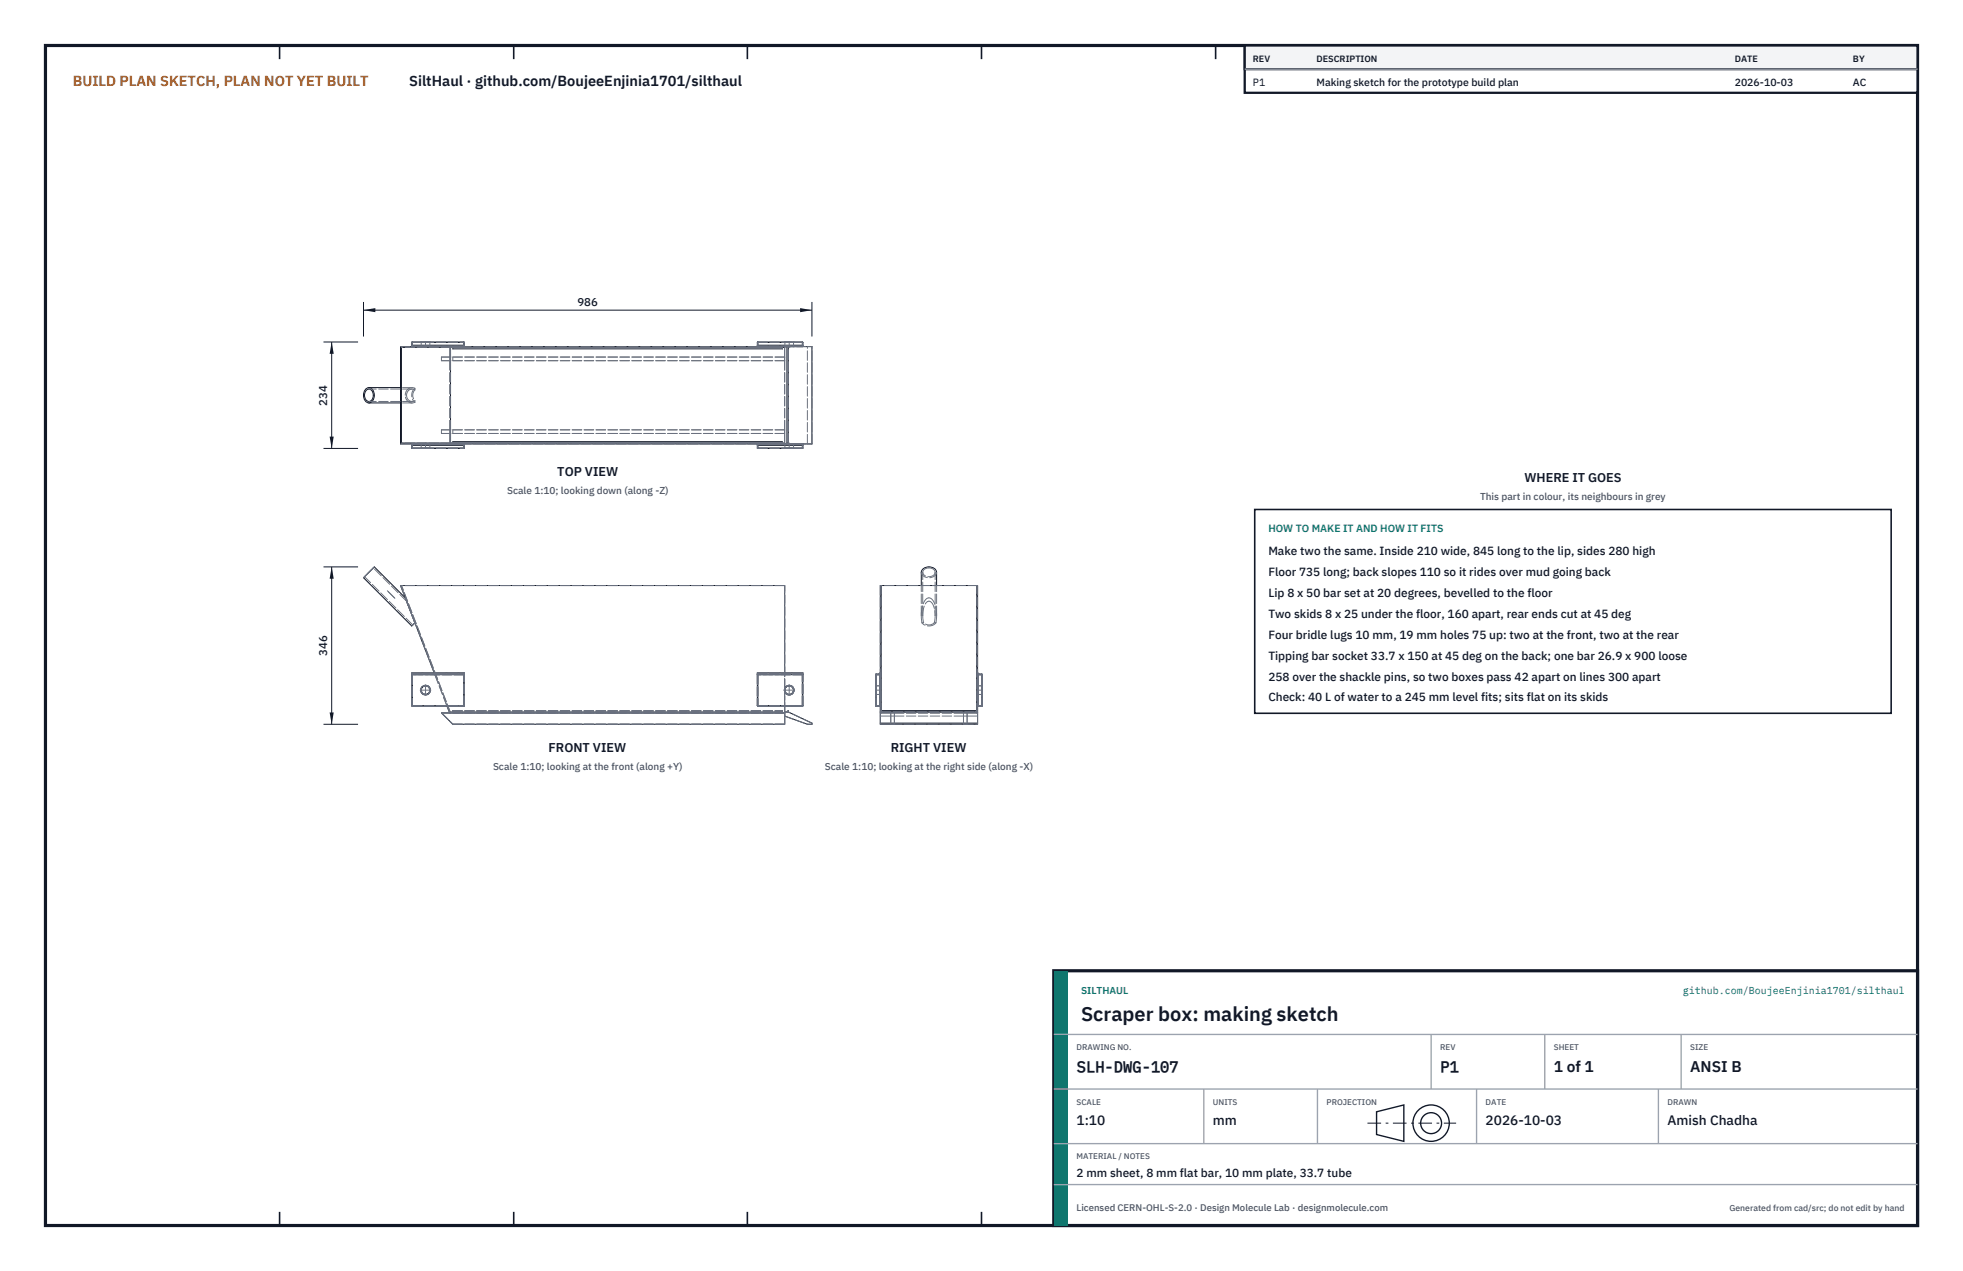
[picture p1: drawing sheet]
<svg xmlns="http://www.w3.org/2000/svg" width="432mm" height="279mm" viewBox="0 0 432 279" stroke-linecap="round" stroke-linejoin="round" font-family="sans-serif">
<path d="M10 10h411.8v259.4h-411.8z" fill="none" stroke="#111827" stroke-width=".7" stroke-linecap="butt"/>
<g fill="none" stroke="#111827" stroke-width=".35">
<path d="M61.5 10v3M113 10v3M164.4 10v3M215.9 10v3M267.4 10v3M318.9 10v3M370.3 10v3M61.5 266.4v3M113 266.4v3M164.4 266.4v3M215.9 266.4v3M267.4 266.4v3"/>
<path d="M318.9 266.4v3M370.3 266.4v3"/>
</g>
<g fill="none" stroke="#111727" stroke-width=".22">
<path d="M88.1 76.2h90.5v21.4h-90.5zM90.6 75.3h.1M90.6 75.3v.9M90.6 75.9h11.5M90.7 75.2l-.1 .1M90.7 75.2v.1M90.7 75.3v.6M90.7 75.2h11.3M90.7 75.3h11.3M99.1 76.4v21M99.6 76.4v.3h72.5v-.3M102 75.2l.1 .1"/>
<path d="M102 75.3h.1M102 75.2v.1M102 75.3v.6M102.1 75.3v.9M166.6 75.3h.1M166.6 75.3v.9M166.6 75.9h10M166.7 75.2l-.1 .1M166.7 75.2v.1M166.7 75.3v.6M166.7 75.2h9.8M166.7 75.3h9.8"/>
<path d="M172.6 76.2v.2h-84.3v21h84.3v.2M173.4 76.2v21.4M173.4 76.4h-.3v21h.3M176.5 75.2l.1 .1M176.5 75.3h.1M176.5 75.2v.1M176.5 75.3v.6M176.6 75.3v.9M80.6 85.8a.99 .99 0 0 1 1.1 0 .99 .99 0 0 1 .4 1.1 1.02 1.02 0 0 1-1 1.3 1.02 1.02 0 0 1-.9-1.3zM81.1 85.2a1.79 1.79 0 0 1 1.2 1.7 1.79 1.79 0 0 1-1.2 1.7M81.1 85.2a1.79 1.79 0 0 0-1.1 1.7 1.79 1.79 0 0 0 1.1 1.7M81.1 85.2h7"/>
<path d="M81.1 88.6h7M90.6 98.5l.1 .1M90.6 98.5h.1M90.6 97.6v.9M90.6 97.9h11.5M90.7 98.5v.1M90.7 97.9v.6M90.7 98.6h11.3M90.7 98.5h11.3M99.6 97.4v-.3h72.5v.3M102 98.5h.1M102 98.5v.1"/>
<path d="M102 97.9v.6M102.1 98.5l-.1 .1M102.1 97.6v.9M166.6 98.5l.1 .1M166.6 98.5h.1M166.6 97.6v.9M166.6 97.9h10M166.7 98.5v.1M166.7 97.9v.6M166.7 98.6h9.8M166.7 98.5h9.8M176.5 98.5h.1"/>
<path d="M176.5 98.5v.1M176.5 97.9v.6M176.6 98.5l-.1 .1M176.6 97.6v.9M89.2 131.4l-6.9-6.8-2.3 2.4 10.6 10.6 .7-.7M193.6 128.7h21.4v30.5h-21.4zM193.8 128.7v27.8M202.7 128.7v-2.9a1.79 1.79 0 0 1 1.6-1.2 1.79 1.79 0 0 1 1.7 1.2v2.9M214.8 128.7v27.8M90.6 155.1l.1 .1M90.6 148.3h.1M90.6 155.1h.1"/>
<path d="M90.6 147.9h11.5v.3h-11.5zM90.6 148.3v6.8M90.7 155.1v.1M90.7 155.2h11.3M90.7 155.1h11.3M90.7 148.3h11.3M90.7 148.3v6.8M95.5 147.9l-7.4-19.2h84.5v19.2M97.1 156.7h75.5v2.5h-73zM98.3 155.2l.6 1.5M102 148.3h.1M102 155.1v.1"/>
<path d="M102 155.1h.1M102 148.3v6.8M102.1 155.1l-.1 .1M102.1 148.3v6.8M166.6 155.1l.1 .1M166.6 148.3h.1M166.6 155.1h.1M166.6 147.9h10v.3h-10zM166.6 148.3v6.8M166.7 155.1v.1M166.7 155.2h9.8M166.7 155.1h9.8"/>
<path d="M166.7 148.3h9.8M166.7 148.3v6.8M172.6 155.2v1.3h.8M173.1 156.5l.3-.3v.3M173.4 156.5l5.2 2.5v.2h-1l-5-1.8M176.5 148.3h.1M176.5 155.1v.1M176.5 155.1h.1M176.5 148.3v6.8M176.6 155.1l-.1 .1M176.6 148.3v6.8M192.6 155.1l.1 .1"/>
<path d="M192.6 148.3h.1M192.6 155.1h.1M192.6 148.3v6.8M192.7 148.2l-.1 .1M192.7 148.2v.1M192.7 155.1v.1M192.7 155.2h.8M192.7 148.2h.9M192.7 155.1h.8M192.7 148.3h.8M192.7 148.3v6.8M193.5 148.2l.1 .1z"/>
<path d="M193.5 155.1v.1M193.5 148.3v6.8M193.6 156.5h21.4M193.6 159h21.4M193.6 147.9l-.3 .3M193.8 156.2h21M215 148.2h.9M215 147.9l.3 .3M215.1 148.3h.1M215.1 155.1v.1M215.1 155.2h.8M215.1 155.1h.8"/>
<path d="M215.1 148.3h.8M215.1 148.3v6.8M215.9 148.2l.1 .1M215.9 148.2v.1M215.9 155.1v.1M215.9 148.3h.1M215.9 155.1h.1M215.9 148.3v6.8M216 155.1l-.1 .1M216 148.3v6.8"/>
<circle cx="93.6" cy="151.7" r="1.06"/>
<circle cx="93.6" cy="151.7" r=".96"/>
<circle cx="173.6" cy="151.7" r="1.06"/>
<circle cx="173.6" cy="151.7" r=".96"/>
</g>
<g fill="none" stroke="#6a7180" stroke-width=".22" stroke-dasharray="2.1 .5">
<path d="M88.1 76.2h7.6M90.6 76.1v-.8M90.6 76.1v-.2M90.6 76.2h11.5M90.6 76.2v-.3M90.6 76.1h.1M90.7 76.2h7.6M90.7 76.2l-.1-.1M90.7 75.2h11.3M90.7 75.2l-.1 .1M90.7 76.2v-.1M90.7 76.1h11.3"/>
<path d="M90.7 76.1h-.1M90.7 76.1v-.8M90.7 75.3h11.3M90.7 76.1v-.2M90.7 75.3h-.1M90.7 75.2v.1M92.6 76.2h2.1M92.6 75.2h2.1M92.7 76.1l-.1 .1M92.7 75.3v.8M92.7 75.3l-.1-.1M92.7 76.1h1.9"/>
<path d="M92.7 75.3h1.9M94.6 75.3v.8M94.6 76.1h-1.9M94.6 75.3h-1.9M94.7 76.2h-2.1M94.7 76.2l-.1-.1M94.7 75.2l-.1 .1M94.7 75.2h-2.1M95.7 76.2h2.6M95.7 76.2h-5M97.1 79.3h2.5M97.1 79.3v-.8"/>
<path d="M97.1 78.5h2.5M98.3 76.2h.6M98.3 76.2h3.7M98.9 78.5v-2.1M98.9 79.3v-.8M98.9 76.4v-.2M98.9 76.2h73.7M98.9 79.3h-1.8M98.9 76.4h.2M98.9 78.5h-1.8M99.1 79.3h-.2M99.1 78.5h-.2"/>
<path d="M99.1 78.5v-2.1M99.1 76.4h73.5M99.1 79.3v-.8M99.1 76.4h-10.8M99.6 79.3h73M99.6 78.5h73M99.6 79.3v-.8M99.6 76.4h72.5M99.6 76.7v-.3M102 76.2h-6.3M102 76.2l.1-.1M102 75.2l.1 .1"/>
<path d="M102 76.2v-.1M102 76.1h-11.3M102 76.1v-.8M102 76.1h.1M102 76.1v-.2M102 75.2v.1M102 75.3h.1M102.1 76.1v-.8M102.1 76.1v-.2M102.1 76.2v-.3M102.1 76.1h-.1M166.6 76.1v-.8"/>
<path d="M166.6 76.1v-.2M166.6 76.2h10M166.6 76.2v-.3M166.6 76.2h6M166.6 76.1h.1M166.7 76.2h5.9M166.7 76.2l-.1-.1M166.7 75.2h9.8M166.7 75.2l-.1 .1M166.7 76.2v-.1M166.7 76.1h9.8M166.7 76.1v-.2"/>
<path d="M166.7 76.1h-.1M166.7 76.1v-.8M166.7 75.3h9.8M166.7 75.3h-.1M166.7 75.2v.1M172.1 76.7v-.3M172.6 76.2h.1M172.6 75.2h2.1M172.6 79.3v-.8M172.6 78.5v-2.3M172.6 76.2h5M172.6 79.3h-73.5"/>
<path d="M172.6 76.4v-.2M172.6 78.5v-2.1M172.6 76.2h-5.9M172.6 78.5h-73.5M172.6 76.2h3.9M172.6 76.2h2.1M172.7 76.1l-.1 .1M172.7 75.3v.8M172.7 75.3l-.1-.1M172.7 76.1h1.9M172.7 75.3h1.9M173.4 76.2h-.8"/>
<path d="M173.4 76.4h-.3M174.6 75.3v.8M174.6 76.1h-1.9M174.6 75.3h-1.9M174.7 76.2h-2.1M174.7 76.2l-.1-.1M174.7 75.2h-2.1M174.7 75.2l-.1 .1M176.5 76.2h-3.9M176.5 76.2l.1-.1M176.5 75.2l.1 .1M176.5 76.2v-.1"/>
<path d="M176.5 76.1h-9.8M176.5 76.1v-.2M176.5 76.1v-.8M176.5 76.1h.1M176.5 75.2v.1M176.5 75.3h.1M176.6 76.2h-3.2M176.6 76.1v-.2M176.6 76.1v-.8M176.6 76.2v-.3M176.6 76.1h-.1M177.6 76.2h1"/>
<path d="M88.1 97.6h7.6M89.1 86.9l.2-.7 .3-.5 .4-.3 .6-.2M89.4 86.9l.4-1 .8-.4M90.6 98.5v-.8M90.6 97.9v-.2M90.6 97.6h11.5M90.6 97.9v-.3M90.6 97.7h.1M90.6 85.2l.7 .2M90.6 85.5l.7 .2M90.6 88.3l-.8-.4-.4-1M90.6 88.6l-.6-.2-.4-.3-.3-.5-.2-.7"/>
<path d="M90.6 85.2h-2.5M90.6 88.6h-2.5M90.6 85.5h-9.5M90.6 88.3h-9.5M90.7 97.6h7.6M90.7 97.6l-.1 .1M90.7 98.6h11.3M90.7 98.6l-.1-.1M90.7 97.6v.1M90.7 97.7h11.3M90.7 97.7h-.1M90.7 98.5v-.8"/>
<path d="M90.7 98.5h11.3M90.7 97.9v-.2M90.7 98.5h-.1M90.7 98.6v-.1M91.3 85.7v-.3M91.3 88.1l-.7 .2M91.3 88.4v-.3M91.3 88.4l-.7 .2M91.3 85.4a2.04 2.04 0 0 0 0 3M91.3 85.7a1.7 1.7 0 0 0 0 2.4M92.6 97.6h2.1M92.6 98.6h2.1"/>
<path d="M92.7 97.7l-.1-.1M92.7 97.7v.8M92.7 98.5l-.1 .1M92.7 97.7h1.9M92.7 98.5h1.9M94.6 97.7v.8M94.6 97.7h-1.9M94.6 98.5h-1.9M94.7 97.6h-2.1M94.7 97.6l-.1 .1M94.7 98.6l-.1-.1M94.7 98.6h-2.1"/>
<path d="M95.7 97.6h2.6M95.7 97.6h-5M97.1 95.3v-.8M97.1 95.3h2.5M97.1 94.5h2.5M98.3 97.6h.6M98.3 97.6h3.7M98.9 95.3h-1.8M98.9 94.5h-1.8M98.9 95.3v-.8M98.9 97.4h.2M98.9 97.4v-2.1"/>
<path d="M98.9 94.5v-15.2M98.9 97.6v-.2M98.9 97.6h73.7M99.1 95.3h-.2M99.1 94.5h-.2M99.1 97.4v-2.1M99.1 97.4h73.5M99.1 94.5v-15.2M99.1 97.4h-10.8M99.1 95.3v-.8M99.6 95.3v-.8M99.6 95.3h73"/>
<path d="M99.6 94.5h73M99.6 97.4h72.5M99.6 97.4v-.3M102 97.6h-6.3M102 97.6l.1 .1M102 98.6l.1-.1M102 97.6v.1M102 97.7h-11.3M102 98.5v-.8M102 97.7h.1M102 97.9v-.2M102 98.6v-.1"/>
<path d="M102 98.5h.1M102.1 98.5v-.8M102.1 97.9v-.2M102.1 97.9v-.3M102.1 97.7h-.1M166.6 98.5v-.8M166.6 97.9v-.2M166.6 97.6h10M166.6 97.6h6M166.6 97.9v-.3M166.6 97.7h.1M166.7 97.6h5.9"/>
<path d="M166.7 97.6l-.1 .1M166.7 98.6h9.8M166.7 98.6l-.1-.1M166.7 97.6v.1M166.7 97.7h9.8M166.7 97.9v-.2M166.7 97.7h-.1M166.7 98.5v-.8M166.7 98.5h9.8M166.7 98.5h-.1M166.7 98.6v-.1M172.1 97.4v-.3"/>
<path d="M172.6 97.6h.1M172.6 98.6h2.1M172.6 95.3v-.8M172.6 95.3h-73.5M172.6 94.5h-73.5M172.6 97.6v-2.3M172.6 94.5v-15.2M172.6 97.6h5M172.6 97.4v-2.1M172.6 97.6v-.2M172.6 97.6h-5.9M172.6 97.6h3.9"/>
<path d="M172.6 97.6h2.1M172.7 97.7l-.1-.1M172.7 97.7v.8M172.7 98.5l-.1 .1M172.7 97.7h1.9M172.7 98.5h1.9M173.4 97.6h-.8M173.4 97.4v-21M173.4 97.4h-.3M174.6 97.7v.8M174.6 97.7h-1.9M174.6 98.5h-1.9"/>
<path d="M174.7 97.6h-2.1M174.7 97.6l-.1 .1M174.7 98.6h-2.1M174.7 98.6l-.1-.1M176.5 97.6h-3.9M176.5 97.6l.1 .1M176.5 98.6l.1-.1M176.5 97.6v.1M176.5 97.7h-9.8M176.5 97.9v-.2M176.5 98.5v-.8M176.5 97.7h.1"/>
<path d="M176.5 98.6v-.1M176.5 98.5h.1M176.6 97.6h-3.2M176.6 97.9v-.2M176.6 98.5v-.8M176.6 97.9v-.3M176.6 97.7h-.1M177.6 97.6v-21.4M177.6 97.6h1M178.6 97.6v-21.4M80.2 126.8l1.9-2M82.1 124.8l-1.9 2"/>
<path d="M82.3 124.6l-2.3 2.4M88.1 128.7l7.6 19.6M89.2 131.4l2.1 5.5M89.4 132.2l1.9 4.7M89.4 132.2l-7.3-7.4M90.8 137.4l.5-.5M90.8 137.4l-10.6-10.6M91.3 136.9l-1.9-4.7M91.3 136.9l-2.1-5.5M91.3 136.9l-.7 .7M91.3 136.9l-.5 .5M172.6 128.7h-84.5"/>
<path d="M172.6 128.7h-84.3M193.6 128.7v19.6M202.7 135.3a4.6 4.6 0 0 1 1.3-3.8l.3-.1M202.7 135.3v-6.6M202.8 136.9h.4M202.8 136.9l-.1-1.6M203 135.3v-.7a2.37 2.37 0 0 1 1.3-2.4M203 125.8l.4-.7 .9-.3M203 135.3v-9.5M203.2 136.9l-.2-1.6M204.3 131.4a2.32 2.32 0 0 1 1.6 2.2l.1 1.7M204.3 132.2a2.37 2.37 0 0 1 1.4 2.4v.7"/>
<path d="M204.3 124.8l1 .3 .4 .7M205.5 136.9h.4M205.5 136.9a1.69 1.69 0 0 1-2.3 0M205.7 135.3l-.2 1.6M205.7 125.8a1.45 1.45 0 0 1-1.4 1 1.45 1.45 0 0 1-1.3-1M205.7 135.3v-9.5M205.9 136.9a2.03 2.03 0 0 1-3.1 0M206 135.3l-.1 1.6M206 125.8a1.79 1.79 0 0 1-1.7 1.2 1.79 1.79 0 0 1-1.6-1.2M206 135.3v-6.6M215 128.7v19.6M215 128.7h-21.4"/>
<path d="M90.6 148.3v6.8M90.6 148.3l.1-.1M90.6 148.2h11.5M90.6 148.2v-.3M90.6 147.9h11.5M90.6 147.9v.3M90.7 155.2h11.3M90.7 155.2l-.1-.1M90.7 148.2h11.3M90.7 148.3v6.8M90.7 155.1h7.6M90.7 155.1v.1"/>
<path d="M90.7 148.3v-.1M90.7 148.3h-.1M90.7 155.1h-.1M90.7 155.1h11.3M95.5 147.9l.2 .4M95.7 148.3l2.6 6.8M95.7 148.3h-5M97.1 156.7l2.5 2.5M98.3 155.1l.6 1.6M98.3 155.1v.1M98.3 155.1h3.7M98.9 156.7h-1.8"/>
<path d="M98.9 156.7h.2M98.9 156.7h73.7M99.1 156.7h-.2M99.1 156.7h73.5M99.1 156.5h73.5M99.1 156.7l-10.8-28M99.1 156.7v-.2M99.6 159.2h73M99.6 156.5h72.5M99.6 156.2h72.5M99.6 156.5v-.3M99.6 156.2v.3"/>
<path d="M102 155.1v-6.8M102 148.3h-6.3M102 148.2h-11.3M102 155.2l.1-.1M102 155.1v.1M102 155.1h.1M102 148.3h.1M102 148.3v-.1M102 148.3h-11.3M102.1 155.1v-6.8M102.1 148.3l-.1-.1M102.1 148.2v-.3"/>
<path d="M102.1 147.9v.3M166.6 148.3v6.8M166.6 148.3l.1-.1M166.6 148.2h10M166.6 148.2v-.3M166.6 147.9h10M166.6 147.9v.3M166.7 148.3v6.8M166.7 155.1h5.9M166.7 155.2h9.8M166.7 155.2l-.1-.1M166.7 148.2h9.8"/>
<path d="M166.7 148.3v-.1M166.7 148.3h-.1M166.7 155.1h-.1M166.7 155.1v.1M166.7 155.1h9.8M172.1 156.5v-.3M172.1 156.2v.3M172.6 159.2v-1.8M172.6 157.4v-.7M172.6 156.7h-73.5M172.6 157.4l5 1.8M172.6 156.7v.7"/>
<path d="M172.6 148.3v-.4M172.6 148.3h-5.9M172.6 155.2v-.1M172.6 148.3v-19.6M172.6 156.5v-1.4M172.6 155.1v-3.1M172.6 152v-.6M172.6 151.4v-3.1M172.6 156.5v-27.8M172.6 151.4v.6M172.6 155.1h3.9M172.6 152a1.05 1.05 0 0 0 1.2 .8 1.05 1.05 0 0 0 .8-1.1"/>
<path d="M173.1 156.5l.3-.3M173.4 156.5h-.8M173.4 156.5h-.3M173.4 156.2v.3M174.6 151.7a1.05 1.05 0 0 0-.8-1 1.05 1.05 0 0 0-1.2 .7M176.5 148.2h-9.8M176.5 155.2l.1-.1M176.5 148.3v-.1M176.5 148.3h-3.9M176.5 155.1v.1M176.5 155.1v-6.8M176.5 148.3h.1"/>
<path d="M176.5 155.1h.1M176.5 148.3h-9.8M176.6 148.3l-.1-.1M176.6 155.1v-6.8M176.6 148.2v-.3M176.6 147.9v.3M177.6 159.2h1M178.6 159l-5.2-2.5M178.6 159.2v-.2M192.6 155.1v-6.8M192.6 148.3v6.8M192.6 151.7v-1"/>
<path d="M192.6 150.7v2.1M192.6 152.8v-1.1M192.6 155.1l.1 .1M192.6 148.3l.1-.1M192.6 155.1h.1M192.6 148.3h.1M192.7 155.2h.8M192.7 148.2h.8M192.7 150.8l-.1-.1M192.7 152.7l-.1 .1M192.7 155.1h.8M192.7 155.1v-6.8"/>
<path d="M192.7 148.3h.8M192.7 148.3v6.8M192.7 151.7v-.9M192.7 150.8v1.9M192.7 152.7v-1M192.7 155.2v-.1M192.7 148.3v-.1M193.3 148.2h.2M193.3 148.2h.3M193.5 150.8l.1-.1M193.5 152.7l.1 .1M193.5 150.8h-.8"/>
<path d="M193.5 152.7h-.8M193.5 155.1v-6.8M193.5 148.3v6.8M193.5 151.7v-.9M193.5 150.8v1.9M193.5 152.7v-1M193.5 155.2v-.1M193.5 148.3v-.1M193.6 157.4h2.3M193.6 159.2h21.4M193.6 157.4v1.8M193.6 156.7v.7"/>
<path d="M193.6 156.7h.2M193.6 155.1v1.6M193.6 148.3v6.8M193.6 155.1v-6.8M193.6 148.2v-.3M193.6 151.7v-1M193.6 150.7v2.1M193.6 152.8v-1.1M193.6 155.1v-3.1M193.6 152v-.6M193.6 151.4v-3.1M193.6 156.5h.2"/>
<path d="M193.6 155.1l-.1 .1M193.6 148.3l-.1-.1M193.6 152v.8M193.6 150.7v.7M193.6 151.4v.6M193.6 147.9l-.3 .3M193.6 155.1h-.1M193.6 148.3h-.1M193.8 156.7h2.1M193.8 156.5v-.3M193.8 156.5h21M193.8 156.7v-28"/>
<path d="M193.8 156.7v-.2M193.8 156.5h.3M193.8 156.2v.3M194.1 156.5l-.3-.3M195.9 159.2h.8M195.9 156.7h.8M195.9 156.7v2.5M195.9 159.2v-1.8M195.9 157.4h.8M195.9 157.4v-.7M196.7 156.7v2.5M196.7 159.2v-1.8"/>
<path d="M196.7 157.4v-.7M196.7 157.4h15.2M196.7 156.7h15.2M211.9 157.4h.8M211.9 157.4v-.7M211.9 156.7h.8M211.9 159.2h.8M211.9 159.2v-1.8M211.9 156.7v2.5M212.7 157.4h2.3M212.7 156.7h2.1M212.7 159.2v-1.8"/>
<path d="M212.7 157.4v-.7M212.7 156.7v2.5M214.5 156.5h.3M214.8 156.7h.2M214.8 156.5h.2M214.8 156.5v-.3M214.8 156.7v-28M214.8 156.7v-.2M214.8 156.2l-.3 .3M215 157.4v1.8M215 155.1v1.6M215 148.3v6.8"/>
<path d="M215 156.7v.7M215 155.1v-6.8M215 148.2v-.3M215 151.7v-1M215 150.7v2.1M215 152.8v-1.1M215 155.1v-3.1M215 152v-.6M215 151.4v-3.1M215 155.1l.1 .1M215 148.3l.1-.1M215 152v.8"/>
<path d="M215 150.7v.7M215 151.4v.6M215 148.2h.3M215 147.9v.3M215 155.1h.1M215 148.3h.1M215.1 155.2h.8M215.1 148.2h.8M215.1 148.2h.2M215.1 150.8l-.1-.1M215.1 152.7l-.1 .1M215.1 155.1v-6.8"/>
<path d="M215.1 148.3v6.8M215.1 151.7v-.9M215.1 150.8v1.9M215.1 152.7v-1M215.1 155.2v-.1M215.1 155.1h.8M215.1 148.3h.8M215.1 148.3v-.1M215.3 148.2l-.3-.3M215.9 150.8h-.8M215.9 152.7h-.8M215.9 150.8l.1-.1"/>
<path d="M215.9 152.7l.1 .1M215.9 155.1v-6.8M215.9 148.3v6.8M215.9 151.7v-.9M215.9 150.8v1.9M215.9 152.7v-1M215.9 155.2v-.1M215.9 148.3v-.1M216 155.1v-6.8M216 148.3v6.8M216 151.7v-1M216 150.7v2.1"/>
<path d="M216 152.8v-1.1M216 155.1l-.1 .1M216 148.3l-.1-.1M216 155.1h-.1M216 148.3h-.1"/>
<circle cx="93.6" cy="151.7" r="1.06"/>
<circle cx="93.6" cy="151.7" r=".96"/>
<circle cx="173.6" cy="151.7" r="1.06"/>
<circle cx="173.6" cy="151.7" r=".96"/>
</g>
<path d="M93.6 75.2v1.2M173.6 75.2v1.2M93.6 97.4v1.2M173.6 97.4v1.2M86.8 131.4l-1.4-1.4M86.9 131.5l-1.7-1.6M92.4 151.7h2.4M93.6 152.9v-2.4M172.4 151.7h2.4M173.6 152.9v-2.4M193.9 151.7h-1.3M216 151.7h-1.2" fill="none" stroke="#6a7180" stroke-width=".22" stroke-dasharray="4.2 .5 0 .5"/>
<path d="M80 66.4v7.6M80 68.2h98.6M178.6 66.4v7.6" fill="none" stroke="#111827" stroke-width=".22"/>
<path d="M80 68.2l2.6-.5v.9zM176 67.7v.9l2.6-.4z" fill="#111827"/>
<path d="M71.2 75.2h7.6M73 75.2v23.4M71.2 98.6h7.6" fill="none" stroke="#111827" stroke-width=".22"/>
<path d="M73 75.2l-.5 2.6h.9zM72.5 96h.9l-.4 2.6z" fill="#111827"/>
<path d="M71.2 124.6h7.6M73 124.6v34.6M71.2 159.2h7.6" fill="none" stroke="#111827" stroke-width=".22"/>
<path d="M73 124.6l-.5 2.6h.9zM72.5 156.6h.9l-.4 2.6z" fill="#111827"/>
<path d="M276 112h140v44.8h-140z" fill="#fff" stroke="#111827" stroke-width=".35"/>
<path d="M273.8 10h148v10.4h-148z" fill="#fff" stroke="#111827" stroke-width=".5"/>
<path d="M273.8 10h148v5.2h-148z" fill="#f3f4f6" stroke="#111827" stroke-width=".5"/>
<path d="M273.8 15.2h148" fill="none" stroke="#9ca3af" stroke-width=".3"/>
<path d="M231.8 213.4h190v56h-190z" fill="#fff" stroke="#111827" stroke-width=".7" stroke-linecap="butt"/>
<path d="M231.8 213.4h3v56h-3z" fill="#0f766e"/>
<path d="M231.8 227.4h190M231.8 239.4h190M264.8 239.4v12M289.8 239.4v12M314.8 227.4v12M324.8 239.4v12M339.8 227.4v12M364.8 239.4v12M369.8 227.4v12M231.8 251.4h190M231.8 260.4h190" fill="none" stroke="#9ca3af" stroke-width=".3"/>
<g fill="none" stroke="#111827" stroke-width=".3">
<path d="M302.8 244.4l6-1.5v8l-6-1.5z"/>
<circle cx="314.8" cy="246.9" r="4"/>
<circle cx="314.8" cy="246.9" r="2.3"/>
</g>
<path d="M300.8 246.9h19.5" fill="none" stroke="#111827" stroke-width=".22" stroke-dasharray="3 1 .6 1" stroke-linecap="butt"/>
<text font-size="4.4" fill="#111827" x="237.8" y="224.4">Scraper box: making sketch</text>
<g font-size="3.4" fill="#111827">
<text x="236.8" y="235.6">SLH-DWG-107</text>
<text x="316.8" y="235.6">P1</text>
<text x="341.8" y="235.6">1 of 1</text>
<text x="371.8" y="235.6">ANSI B</text>
</g>
<text font-size="3.2" fill="#b45309" x="16" y="19">BUILD PLAN SKETCH, PLAN NOT YET BUILT</text>
<text font-size="3.2" fill="#111827" x="90" y="19">SiltHaul · github.com/BoujeeEnjinia1701/silthaul</text>
<g font-size="3" fill="#111827">
<text x="236.8" y="247.2">1:10</text>
<text x="266.8" y="247.2">mm</text>
<text x="326.8" y="247.2">2026-10-03</text>
<text x="366.8" y="247.2">Amish Chadha</text>
</g>
<g font-size="2.8" fill="#111827">
<text x="122.6" y="104.6">TOP VIEW</text>
<text x="335.3" y="106">WHERE IT GOES</text>
<text x="120.7" y="165.2">FRONT VIEW</text>
<text x="195.9" y="165.2">RIGHT VIEW</text>
</g>
<g font-size="2.6" fill="#111827">
<text x="279" y="122">Make two the same. Inside 210 wide, 845 long to the lip, sides 280 high</text>
<text x="279" y="126.6">Floor 735 long; back slopes 110 so it rides over mud going back</text>
<text x="279" y="131.2">Lip 8 x 50 bar set at 20 degrees, bevelled to the floor</text>
<text x="279" y="135.8">Two skids 8 x 25 under the floor, 160 apart, rear ends cut at 45 deg</text>
<text x="279" y="140.4">Four bridle lugs 10 mm, 19 mm holes 75 up: two at the front, two at the rear</text>
<text x="279" y="145">Tipping bar socket 33.7 x 150 at 45 deg on the back; one bar 26.9 x 900 loose</text>
<text x="279" y="149.6">258 over the shackle pins, so two boxes pass 42 apart on lines 300 apart</text>
<text x="279" y="154.2">Check: 40 L of water to a 245 mm level fits; sits flat on its skids</text>
<text x="236.8" y="258.8">2 mm sheet, 8 mm flat bar, 10 mm plate, 33.7 tube</text>
</g>
<g font-size="2.5" fill="#111827">
<text x="127" y="67.2">986</text>
<text x="72" y="89.2" transform="rotate(-90 72 89.2)">234</text>
<text x="72" y="144.1" transform="rotate(-90 72 144.1)">346</text>
</g>
<g font-size="2.3" fill="#111827">
<text x="275.6" y="18.8">P1</text>
<text x="289.6" y="18.8">Making sketch for the prototype build plan</text>
<text x="381.6" y="18.8">2026-10-03</text>
<text x="407.6" y="18.8">AC</text>
</g>
<text font-size="2.3" fill="#0f766e" x="279" y="117">HOW TO MAKE IT AND HOW IT FITS</text>
<g font-size="2.2" fill="#4b5563">
<text x="111.5" y="108.6">Scale 1:10; looking down (along -Z)</text>
<text x="325.6" y="110">This part in colour, its neighbours in grey</text>
<text x="108.4" y="169.2">Scale 1:10; looking at the front (along +Y)</text>
<text x="181.5" y="169.2">Scale 1:10; looking at the right side (along -X)</text>
</g>
<g font-size="2.2" fill="#0f766e">
<text x="237.8" y="218.4">SILTHAUL</text>
<text x="370.1" y="218.4">github.com/BoujeeEnjinia1701/silthaul</text>
</g>
<text font-size="2.1" fill="#4b5563" x="236.8" y="266.2">Licensed CERN-OHL-S-2.0 · Design Molecule Lab · designmolecule.com</text>
<g font-size="2" fill="#111827">
<text x="275.6" y="13.6">REV</text>
<text x="289.6" y="13.6">DESCRIPTION</text>
<text x="381.6" y="13.6">DATE</text>
<text x="407.6" y="13.6">BY</text>
</g>
<text font-size="1.9" fill="#4b5563" x="380.4" y="266.2">Generated from cad/src; do not edit by hand</text>
<g font-size="1.8" fill="#4b5563">
<text x="236.8" y="230.8">DRAWING NO.</text>
<text x="316.8" y="230.8">REV</text>
<text x="341.8" y="230.8">SHEET</text>
<text x="371.8" y="230.8">SIZE</text>
<text x="236.8" y="242.8">SCALE</text>
<text x="266.8" y="242.8">UNITS</text>
<text x="291.8" y="242.8">PROJECTION</text>
<text x="326.8" y="242.8">DATE</text>
<text x="366.8" y="242.8">DRAWN</text>
<text x="236.8" y="254.8">MATERIAL / NOTES</text>
</g>
</svg>
